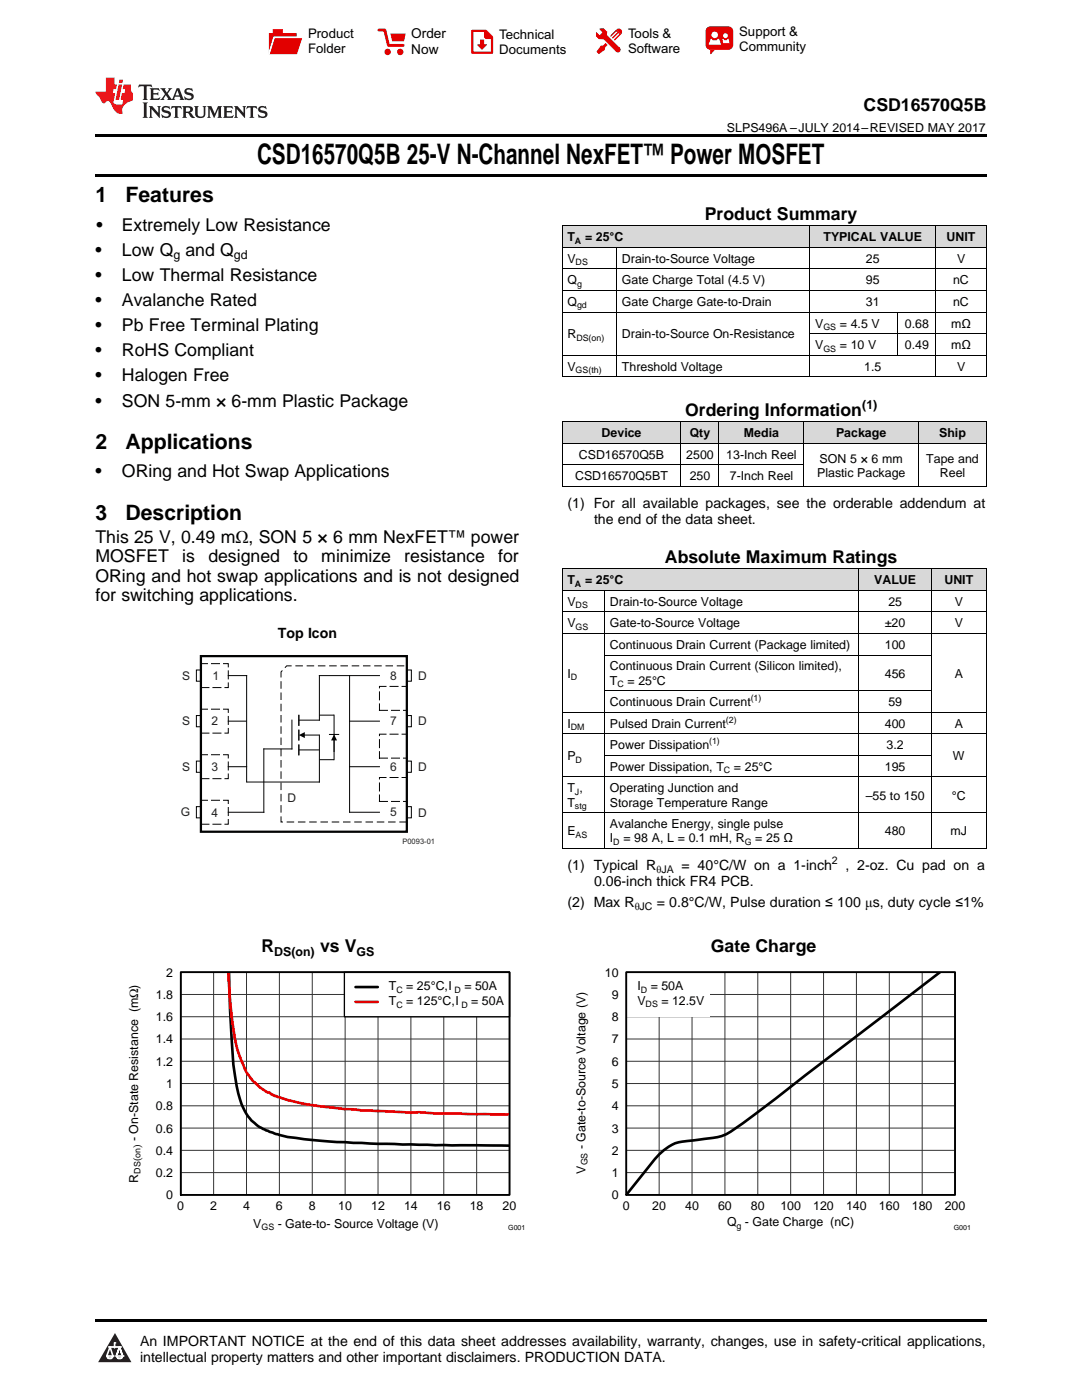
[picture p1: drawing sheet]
<svg xmlns="http://www.w3.org/2000/svg" width="216mm" height="279mm" viewBox="0 0 216 279" stroke-linecap="round" stroke-linejoin="round" font-family="sans-serif">
<g fill="#d8d8d8">
<path d="M112.2 113.6h8.4v4.3h-8.4z"/>
<path d="M120.6 113.6h50.8v4.3h-50.8z"/>
<path d="M171.4 113.6h14.4v4.3h-14.4z"/>
<path d="M185.8 113.6h11v4.3h-11z"/>
<path d="M112.2 84.2h23.7v4.3h-23.7z"/>
<path d="M135.9 84.2h7.6v4.3h-7.6z"/>
<path d="M143.5 84.2h16.9v4.3h-16.9z"/>
<path d="M160.4 84.2h22.9v4.3h-22.9z"/>
<path d="M183.3 84.2h13.5v4.3h-13.5z"/>
<path d="M112.2 45.1h10.8v4.3h-10.8z"/>
<path d="M123 45.1h38.6v4.3h-38.6z"/>
<path d="M161.6 45.1h17.6v4.3h-17.6z"/>
<path d="M179.2 45.1h7.6v4.3h-7.6z"/>
<path d="M186.8 45.1h10v4.3h-10z"/>
</g>
<path d="M22.9 266l3.3 5.9h-6.6z" fill="#231f20"/>
<path d="M21.3 270.6h1.2l-.3 .5h-.3a.53 .53 0 0 1-.6-.5z" fill-rule="evenodd" fill="#fff"/>
<path d="M21.3 270.6h1.2l-.3 .5h-.3a.53 .53 0 0 1-.6-.5z" fill="none" stroke="#231f20" stroke-width=".33"/>
<path d="M21.3 270.6l1.2 .1-.3 .4h-.5z" fill="none" stroke="#fff" stroke-width=".33"/>
<path d="M22.9 268.9h.1" fill="none" stroke="#fff" stroke-width=".33"/>
<path d="M22.9 268v.9z" fill="#fff"/>
<path d="M22.9 268v.9z" fill="none" stroke="#fff" stroke-width=".33"/>
<circle cx="22.9" cy="268" r=".16" fill="#fff"/>
<path d="M21.8 268.8h.1" fill="none" stroke="#fff" stroke-width=".33"/>
<path d="M21.8 268.8h2.2z" fill="#fff"/>
<path d="M21.8 268.8h2.2z" fill="none" stroke="#fff" stroke-width=".33"/>
<circle cx="24" cy="268.8" r=".16" fill="#fff"/>
<path d="M23.2 270.6h.1" fill="none" stroke="#fff" stroke-width=".33"/>
<path d="M23.8 268.8l-.6 1.8z" fill="#fff"/>
<path d="M23.8 268.8l-.6 1.8z" fill="none" stroke="#fff" stroke-width=".33"/>
<path d="M23.8 268.8l.7 1.8z" fill="#fff"/>
<path d="M23.8 268.8l.7 1.8z" fill="none" stroke="#fff" stroke-width=".33"/>
<path d="M24.4 270.6h.1" fill="none" stroke="#fff" stroke-width=".33"/>
<circle cx="21.3" cy="270.6" r=".16" fill="#fff"/>
<path d="M22 268.8l-.7 1.8z" fill="#fff"/>
<path d="M22 268.8l-.7 1.8z" fill="none" stroke="#fff" stroke-width=".33"/>
<path d="M22 268.8l.5 1.8z" fill="#fff"/>
<path d="M22 268.8l.5 1.8z" fill="none" stroke="#fff" stroke-width=".33"/>
<circle cx="22.5" cy="270.6" r=".16" fill="#fff"/>
<path d="M23.3 270.6h1.2a.63 .63 0 0 1-.6 .5 .63 .63 0 0 1-.6-.5z" fill-rule="evenodd" fill="#fff"/>
<path d="M23.3 270.6h1.2a.63 .63 0 0 1-.6 .5 .63 .63 0 0 1-.6-.5z" fill="none" stroke="#231f20" stroke-width=".33"/>
<path d="M23.3 270.6h1.2l-.4 .5h-.5z" fill="none" stroke="#fff" stroke-width=".33"/>
<path d="M23.2 270.6h.1" fill="none" stroke="#fff" stroke-width=".33"/>
<circle cx="24.5" cy="270.6" r=".16" fill="#fff"/>
<path d="M19 263.2h177.8v.5h-177.8z" fill="#000"/>
<path d="M36.1 194h65.6v44.5h-65.6z" fill="none" stroke="#000" stroke-width=".26"/>
<g fill="none" stroke="#333" stroke-width=".2">
<path d="M36.1 194h65.6v44.5h-65.6zM36.1 198.5h65.6M42.6 194v44.5M49.2 194v44.5M55.7 194v44.5M62.3 194v44.5M68.9 194v44.5M75.4 194v44.5M82 194v44.5M88.6 194v44.5M95.1 194v44.5M36.1 216.2h65.6"/>
<path d="M36.1 211.8h65.6M36.1 207.4h65.6M36.1 202.9h65.6M36.1 234h65.6M36.1 229.6h65.6M36.1 225.1h65.6M36.1 220.7h65.6"/>
</g>
<path d="M45.7 194a200.8 200.8 0 0 0 1.2 20.7 19.4 19.4 0 0 0 2.3 7.6 8.6 8.6 0 0 0 5.2 3.7l3 .9a221.6 221.6 0 0 0 24.6 1.5l4.9 .2h14.8" fill="none" stroke="#000" stroke-width=".53"/>
<path d="M45.5 194a77 77 0 0 0 2 16l.7 1.8a11.3 11.3 0 0 0 5.3 6.2l.6 .4a32.6 32.6 0 0 0 9.8 2.4l1.7 .2a138.9 138.9 0 0 0 14.7 1h3.3l3.3 .2 14.8 .2" fill="none" stroke="#f00" stroke-width=".53"/>
<path d="M68.7 194h33v8.9h-33z" fill="#fff"/>
<path d="M68.7 194h33v8.9h-33zM125 194h65.6v44.5h-65.6z" fill="none" stroke="#000" stroke-width=".26"/>
<path d="M70.9 197h4.5M187.6 194l-39.3 30.2a14 14 0 0 1-5.1 2.7l-6 .8a8.5 8.5 0 0 0-6.6 3.7l-5.6 7.1" fill="none" stroke="#000" stroke-width=".53"/>
<path d="M70.9 200h4.5" fill="none" stroke="#f00" stroke-width=".53"/>
<path d="M36.1 194h65.6v44.5h-65.6z" fill="none" stroke="#000" stroke-width=".35"/>
<g fill="none" stroke="#333" stroke-width=".2">
<path d="M125 194h65.6v44.5h-65.6zM125 198.5h65.6M131.5 194v44.5M138.1 194v44.5M144.6 194v44.5M151.2 194v44.5M157.8 194v44.5M164.3 194v44.5M170.9 194v44.5M177.5 194v44.5M184 194v44.5M125 216.2h65.6"/>
<path d="M125 211.8h65.6M125 207.4h65.6M125 202.9h65.6M125 234h65.6M125 229.6h65.6M125 225.1h65.6M125 220.7h65.6"/>
</g>
<path d="M125 194h16.7v8.9h-16.7z" fill="#fff"/>
<path d="M125 194h65.6v44.5h-65.6z" fill="none" stroke="#000" stroke-width=".35"/>
<path d="M112.2 169.3h84.6M112.2 162.2v7.2M120.6 162.2v7.2M171.4 162.2v7.2M185.8 162.2v7.2M196.8 162.2v7.2" fill="none" stroke="#000" stroke-width=".2"/>
<g fill="none" stroke="#010202" stroke-width=".2">
<path d="M39.2 133.7h.9v2.3h-.9zM45.6 134.8h3.6v21.2M69.8 134.8v27.3h5.9M75.7 134.8h-12v8.9h-4M81.2 133.7h.9v2.3h-.9zM39.2 142.8h.9v2.2h-.9zM39.2 151.9h.9v2.2h-.9zM45.6 143.9h3.5M45.6 153h3.6M58.3 143.7v5.8h-5.7v12.6h-7M59.6 142.8v2M59.6 145.7v2"/>
<path d="M59.6 148.7v1.9M60.4 146.7h3.3v9.4h-14.4M65.7 146.6h1.9M66.7 142.7v3.9M69.8 143.9h5.9M69.8 153h5.9M81.2 142.8h.9v2.2h-.9zM81.2 151.9h.9v2.2h-.9zM39.2 161h.9v2.2h-.9zM81.2 161h.9v2.2h-.9z"/>
</g>
<path d="M40.1 130.9h41.1v35.1h-41.1z" fill="none" stroke="#010202" stroke-width=".45"/>
<path d="M40.1 132.4h5.5v4.8h-5.5zM75.7 137h5.5v4.8h-5.5zM40.1 141.5h5.5v4.8h-5.5zM40.1 150.6h5.5v4.8h-5.5zM40.1 159.7h5.5v4.8h-5.5zM75.7 146.5h5.5v4.8h-5.5zM75.7 155.2h5.5v4.7h-5.5z" fill="none" stroke="#010202" stroke-width=".2" stroke-dasharray="1.6 .8"/>
<path d="M81.2 164h-25.1v-29.9l1.1-1.2h24" fill="none" stroke="#010202" stroke-width=".2" stroke-dasharray="1.5 .7" stroke-linecap="butt"/>
<path d="M59.6 146.7l1.2-.6v1.2z" fill="#010202"/>
<path d="M66.7 147.3v2.8" fill="none" stroke="#010202" stroke-width=".2"/>
<path d="M66.7 146.6l.6 1.2h-1.2z" fill="#010202"/>
<path d="M59.6 149.7h4.1M63.7 142.7h3M66.7 146.6v5h-3" fill="none" stroke="#010202" stroke-width=".2"/>
<g fill="none" stroke="#000" stroke-width=".2">
<path d="M112.2 58h84.6M112.2 53.7h84.6M112.2 49.4h84.6M112.2 45.1h84.6M112.2 45.1v30.1M123 49.4v25.8M161.6 45.1v30.1M186.7 45.1v30.1M196.8 45.1v30.1M112.2 75.2h84.6M112.2 70.9h84.6M112.2 62.3h84.6"/>
<path d="M161.6 66.6h35.2M179.2 62.3v8.6M112.2 97.1h84.6M112.2 92.8h48.2M112.2 88.5h84.6M112.2 84.2h84.6M112.2 84.2v13M135.8 84.2v13M143.5 84.2v13M160.4 84.2v13M183.3 84.2v13M196.8 84.2v13"/>
<path d="M112.2 117.8h84.6M112.2 113.5h84.6M112.2 113.6v48.6M120.6 117.9v44.3M171.4 113.6v48.6M185.8 113.6v48.6M196.8 113.6v48.6M112.2 126.4h84.6M112.2 122.1h84.6M120.6 137.8h65.2M120.6 130.7h65.2M112.2 155.1h84.6"/>
<path d="M112.2 146.5h84.6M112.2 142.2h84.6M120.6 150.8h65.2M112.2 162.2h84.6"/>
</g>
<path d="M19 34.8h177.8v.5h-177.8zM19 26.8h177.8v.6h-177.8zM112.2 97.1l.1 .1zM143.4 97.1l.1 .1zM160.3 97.1l.1 .1zM183.2 97.1l.1 .1zM196.7 97.1l.1 .1z" fill="#000"/>
<path d="M27.7 16.9l-.1 .6 .6-.3h.5v.2v2.2l-.2 .4h1l-.2-.4v-2.2v-.2h.5l.6 .3-.2-.6zM29.9 17.6l.2 .4v1.6l-.2 .4h1.9l.1-.6a1.09 1.09 0 0 1-1.3 .1v-.6h.6l.4 .2v-.7l-.2 .2h-.8v-.6l.2-.1a1.01 1.01 0 0 1 1 .3l-.1-.6zM32 17.6l.9 1.2-1 1.2h.9l-.2-.3 .5-.7 .5 .7-.3 .3h1.7l-.2-.3 .1-.4h1l.1 .4-.2 .3h1l-.3-.4-.7-2h-.5l-1 2.2-.8-1.1 .9-1.1h-.9l.2 .2-.4 .7-.4-.7 .2-.2zM35.4 18l.4 1h-.8zM37 17.7a.66 .66 0 0 0-.2 .8 .66 .66 0 0 0 .6 .4l.7 .2 .1 .2a.8 .8 0 0 1-.7 .4 .8 .8 0 0 1-.7-.5l.1 .8 .2-.2a.94 .94 0 0 0 1.1 .1 .94 .94 0 0 0 .4-.9 1.48 1.48 0 0 0-1.3-.6v-.4a1.1 1.1 0 0 1 1.2 .2l-.2-.6-.2 .1-.5-.1zM28.5 20.4l.2 .4v2.3l-.2 .4h1l-.2-.4v-2.3l.2-.4zM29.7 21.2l.2 .4v1.5l-.2 .4h.8l-.3-.4 .1-1.3 1.6 1.8v-2l.2-.4h-.7l.2 .2v1.1l-1.2-1.3zM32.5 21.3a.66 .66 0 0 0-.2 .8 .66 .66 0 0 0 .6 .4l.6 .2 .2 .2a.8 .8 0 0 1-.8 .4 .8 .8 0 0 1-.7-.5l.2 .7 .2-.1a.94 .94 0 0 0 1 .1 .94 .94 0 0 0 .5-1 1.47 1.47 0 0 0-1.3-.6l-.1-.3a1.1 1.1 0 0 1 1.3 .2l-.2-.6-.2 .1-.5-.2zM34.3 21.2l-.2 .6a.64 .64 0 0 1 .8-.3v1.6l-.2 .4h1l-.3-.4 .1-1.6a.66 .66 0 0 1 .8 .3l-.2-.6zM36.3 21.2l.3 .4v1.5l-.3 .4h1l-.2-.2v-.7h.5l.1 .1a.8 .8 0 0 0 1.2 .7l-1-1a.62 .62 0 0 0 .6-.5 .62 .62 0 0 0-.6-.7zM37.1 21.5h.1a.48 .48 0 0 1 .6 0 .48 .48 0 0 1 .1 .6l-.2 .1-.6 .1zM38.7 21.2l.2 .2a2.29 2.29 0 0 0 .4 2 1.05 1.05 0 0 0 1.7-.7v-1.3l.2-.2h-.8l.2 .4v1.1a.61 .61 0 0 1-.6 .6 .61 .61 0 0 1-.6-.6v-1.1l.3-.4zM41.3 21.2l.3 .4v1.5l-.3 .4h.8l-.2-.4v-1.4l.8 1.9 .9-1.9v1.4l-.2 .4h.9l-.2-.4v-1.5l.2-.4h-.8l-.7 1.5-.6-1.5zM44.5 21.2l.2 .4v1.5l-.2 .4h1.9l.2-.6a1.1 1.1 0 0 1-1.4 .2v-.7h.6l.4 .2v-.6l-.2 .1-.8 .1v-.6l.2-.1a1.02 1.02 0 0 1 1.1 .2l-.2-.5zM46.7 21.2l.2 .4v1.5l-.2 .4h.8l-.3-.4 .1-1.3 1.6 1.8v-2l.2-.4h-.7l.2 .2v1.1l-1.2-1.3zM49.3 21.2l-.1 .6a.64 .64 0 0 1 .8-.3v1.6l-.3 .4h1l-.2-.4v-1.6a.66 .66 0 0 1 .8 .3l-.1-.6zM51.7 21.3a.66 .66 0 0 0-.2 .7 .66 .66 0 0 0 .7 .5l.6 .2 .1 .2a.8 .8 0 0 1-.7 .4 .8 .8 0 0 1-.7-.5l.1 .7 .2-.1a.94 .94 0 0 0 1.1 .1 .94 .94 0 0 0 .4-1 1.48 1.48 0 0 0-1.2-.6l-.1-.3a1.1 1.1 0 0 1 1.2 .2l-.2-.6-.1 .1-.6-.2z" fill="#231f20"/>
<path d="M21.1 15.5v2.8h-2v.4l.9 .9a.96 .96 0 0 0 1 1 .59 .59 0 0 1 .5-.4 .59 .59 0 0 1 .5 .3l.4 .8a1.61 1.61 0 0 0 2.1 1.3 1.63 1.63 0 0 1 1.1-2.2l.9-.3v-1.5a1.6 1.6 0 0 1-.4-1.7h-1.4l-.2 .9h.5l-.2 .8h-.5l-.2 1v.3h.5l-.2 .9h-.7a.74 .74 0 0 1-1-.6l.3-1.6h-.5l.2-.8h.5l.1-.9h-.4v-1.4zM23.7 16.9l-.7 3h.8l.6-3zM23.8 15.9l-.1 .7h.7l.2-.7z" fill="#ee1d23"/>
<g fill="#d60000">
<path d="M54.4 5.8h2v.8h2.8v4.2h-5.5v-4.2h.7z" fill-rule="evenodd"/>
<path d="M54.7 7.5h5.6l-1 3.3h-5.6z" fill-rule="evenodd"/>
</g>
<path d="M54.6 7.4h5.8l-.1 .1h-5.5l-1.1 3.3z" fill-rule="evenodd" fill="#fff"/>
<path d="M54.6 7.4h5.8l-.1 .1h-5.5l-1.1 3.3z" fill="none" stroke="#fff" stroke-width=".2"/>
<path d="M75.6 6h1.2l.7 3.1h3" fill="none" stroke="#d60000" stroke-width=".56"/>
<g fill="#d60000">
<path d="M77.9 6.7h3.1l-.4 1.5h-2.3z" fill-rule="evenodd"/>
<circle cx="77.3" cy="10.4" r=".64"/>
<circle cx="79.9" cy="10.4" r=".64"/>
</g>
<path d="M94.2 6.2h2.7l1.3 1.2v3.1h-4z" fill="none" stroke="#d60000" stroke-width=".44"/>
<g fill="#d60000">
<path d="M95.8 7.9h.8v1h.6l-1 1.1-1-1v-.1h.6z" fill-rule="evenodd"/>
<path d="M96.6 6.2h.3l1.3 1.2v.4h-1.3l-.3-.4z" fill-rule="evenodd"/>
<path d="M119.6 5.7h.9l.6 .6 .1 .7 2.5 2.5-.8 .8-2.3-2.3-1.1-.2-.6-.6v-.8l.7 .6 .5-.4v-.2l-.4-.5z" fill-rule="evenodd"/>
<path d="M119.9 9.1h.4l.5-.5 .4 .4-.5 .5v.4l-1.2 .9-.5-.5z" fill-rule="evenodd"/>
<path d="M123 5.9a.67 .67 0 0 1 .9 0 .67 .67 0 0 1 0 .9z" fill-rule="evenodd"/>
<path d="M123 5.9l.9 .9-1.2 1.2h-.2l.1-.2 .9-.9 .1-.2h-.3l-.9 1h-.2v-.2l.9-1 .1-.2h-.3l-.9 1h-.2v-.2z" fill-rule="evenodd"/>
<circle cx="123.3" cy="9.9" r=".54"/>
</g>
<path d="M121.1 6.3l-.1 .7" fill="none" stroke="#d60000" stroke-width=".2"/>
<g fill="#d60000">
<path d="M141.1 5.5l.6-.2h3.6a.95 .95 0 0 1 1 .9v2.8a.95 .95 0 0 1-1 .9h-3.6a.95 .95 0 0 1-.9-.9v-2.8z" fill-rule="evenodd"/>
<path d="M141.7 9.9h.9l-.7 .9h-.2z" fill-rule="evenodd"/>
</g>
<g fill="#fff">
<path d="M144.3 8.6h1.3z"/>
<path d="M141.8 7.8h.3l.1 .2h.8l.2-.2h.3l.4 1.1h-2.5z" fill-rule="evenodd"/>
<path d="M144.2 7.8h.2l.2 .2h.4l.2-.2h.2l.2 .8h-1.3z" fill-rule="evenodd"/>
<circle cx="142.6" cy="6.9" r=".65"/>
<circle cx="144.8" cy="7.1" r=".48"/>
</g>
<text font-size="5.6" x="51.3" y="32.8">CSD16570Q5B 25-V N-Channel NexFET™ Power MOSFET</text>
<g font-size="4.2">
<text x="19" y="40.4">1</text>
<text x="25" y="40.4">Features</text>
<text x="19" y="89.6">2</text>
<text x="25" y="89.6">Applications</text>
<text x="19" y="103.7">3</text>
<text x="25" y="103.7">Description</text>
</g>
<g font-size="3.5">
<text x="172.3" y="22.2">CSD16570Q5B</text>
<text x="19.2" y="46.1">•</text>
<text x="24.3" y="46.1">Extremely Low Resistance</text>
<text x="140.7" y="43.9">Product Summary</text>
<text x="19" y="51.1">•</text>
<text x="24.3" y="51.1">Low Q and Q</text>
<text x="19" y="56.1">•</text>
<text x="24.3" y="56.1">Low Thermal Resistance</text>
<text x="19" y="61.1">•</text>
<text x="24.3" y="61.1">Avalanche Rated</text>
<text x="19" y="66.1">•</text>
<text x="19" y="71.1">•</text>
<text x="24.3" y="66.1">Pb Free Terminal Plating</text>
<text x="24.3" y="71.1">RoHS Compliant</text>
<text x="19" y="76.1">•</text>
<text x="24.3" y="76.1">Halogen Free</text>
<text x="19" y="81.1">•</text>
<text x="24.3" y="81.1">SON 5-mm × 6-mm Plastic Package</text>
<text x="136.7" y="83">Ordering Information</text>
<text x="19" y="95.3">•</text>
<text x="24.3" y="95.3">ORing and Hot Swap Applications</text>
<text x="19" y="108.4">This 25 V, 0.49 mΩ, SON 5 × 6 mm NexFET™ power</text>
<text x="19" y="112.3">MOSFET</text>
<text x="36.4" y="112.3">is</text>
<text x="41.6" y="112.3">designed</text>
<text x="58.5" y="112.3">to</text>
<text x="64.1" y="112.3">minimize</text>
<text x="80.7" y="112.3">resistance</text>
<text x="99.4" y="112.3">for</text>
<text x="132.7" y="112.3">Absolute Maximum Ratings</text>
<text x="19" y="116.1">ORing and hot swap applications and is not designed</text>
<text x="19" y="120">for switching applications.</text>
<text x="52.2" y="190">R</text>
<text x="63.9" y="190">vs V</text>
<text x="141.9" y="190">Gate Charge</text>
</g>
<g font-size="2.8">
<text x="113.2" y="101.4">(1) For all available packages, see the orderable addendum at</text>
<text x="118.5" y="104.6">the end of the data sheet.</text>
<text x="55.5" y="127.4">Top Icon</text>
<text x="113.2" y="173.6">(1) Typical R</text>
<text x="136" y="173.6">= 40°C/W on a 1-inch</text>
<text x="168.7" y="173.6">, 2-oz. Cu pad on a</text>
<text x="118.5" y="176.8">0.06-inch thick FR4 PCB.</text>
<text x="113.2" y="181">(2) Max R</text>
<text x="131.1" y="181">= 0.8°C/W, Pulse duration ≤ 100 μs, duty cycle ≤1%</text>
<text x="27.9" y="268.6">An IMPORTANT NOTICE at the end of this data sheet addresses availability, warranty, changes, use in safety-critical applications,</text>
<text x="27.9" y="271.8">intellectual property matters and other important disclaimers. PRODUCTION DATA.</text>
</g>
<g font-size="2.7">
<text x="82.1" y="7.7">Order</text>
<text x="82.1" y="10.7">Now</text>
</g>
<g font-size="2.6">
<text x="61.5" y="7.6">Product</text>
<text x="61.5" y="10.6">Folder</text>
<text x="99.6" y="7.8">Technical</text>
<text x="99.6" y="10.8">Documents</text>
<text x="125.3" y="7.6">Tools &amp;</text>
<text x="125.3" y="10.6">Software</text>
<text x="147.5" y="7.2">Support &amp;</text>
<text x="147.5" y="10.2">Community</text>
</g>
<g font-size="2.5">
<text x="145.1" y="26.3">SLPS496A –JULY 2014–REVISED MAY 2017</text>
<text x="34.6" y="51.8">g</text>
<text x="46.7" y="51.8">gd</text>
<text x="113.2" y="48.2">T</text>
<text x="113.2" y="52.5">V</text>
<text x="116.7" y="48.2">= 25°C</text>
<text x="124.1" y="52.5">Drain-to-Source Voltage</text>
<text x="164.3" y="48.2">TYPICAL VALUE</text>
<text x="172.8" y="52.5">25</text>
<text x="188.9" y="48.2">UNIT</text>
<text x="191" y="52.5">V</text>
<text x="113.2" y="56.8">Q</text>
<text x="124.1" y="56.8">Gate Charge Total (4.5 V)</text>
<text x="172.8" y="56.8">95</text>
<text x="190.2" y="56.8">nC</text>
<text x="113.2" y="61.1">Q</text>
<text x="124.1" y="61.1">Gate Charge Gate-to-Drain</text>
<text x="162.7" y="65.4">V</text>
<text x="167.6" y="65.4">= 4.5 V</text>
<text x="172.8" y="61.1">31</text>
<text x="180.6" y="65.4">0.68</text>
<text x="189.8" y="65.4">mΩ</text>
<text x="190.2" y="61.1">nC</text>
<text x="113.2" y="67.5">R</text>
<text x="124.1" y="67.5">Drain-to-Source On-Resistance</text>
<text x="162.7" y="69.7">V</text>
<text x="167.6" y="69.7">= 10 V</text>
<text x="180.6" y="69.7">0.49</text>
<text x="189.8" y="69.7">mΩ</text>
<text x="113.2" y="74">V</text>
<text x="124.1" y="74">Threshold Voltage</text>
<text x="172.4" y="74">1.5</text>
<text x="191" y="74">V</text>
<text x="172" y="81.6">(1)</text>
<text x="120.1" y="87.3">Device</text>
<text x="137.6" y="87.3">Qty</text>
<text x="148.4" y="87.3">Media</text>
<text x="166.8" y="87.3">Package</text>
<text x="187.4" y="87.3">Ship</text>
<text x="114.8" y="95.9">CSD16570Q5BT</text>
<text x="115.5" y="91.6">CSD16570Q5B</text>
<text x="136.9" y="91.6">2500</text>
<text x="137.6" y="95.9">250</text>
<text x="144.9" y="91.6">13-Inch Reel</text>
<text x="145.6" y="95.9">7-Inch Reel</text>
<text x="163.1" y="95.1">Plastic Package</text>
<text x="163.5" y="92.3">SON 5 × 6 mm</text>
<text x="184.8" y="92.3">Tape and</text>
<text x="187.5" y="95.1">Reel</text>
<text x="113.2" y="116.6">T</text>
<text x="116.7" y="116.6">= 25°C</text>
<text x="174.4" y="116.6">VALUE</text>
<text x="188.5" y="116.6">UNIT</text>
<text x="113.2" y="120.9">V</text>
<text x="113.2" y="125.2">V</text>
<text x="121.7" y="120.9">Drain-to-Source Voltage</text>
<text x="121.7" y="125.2">Gate-to-Source Voltage</text>
<text x="176.6" y="125.2">±20</text>
<text x="177.3" y="120.9">25</text>
<text x="190.5" y="120.9">V</text>
<text x="190.5" y="125.2">V</text>
<text x="121.7" y="129.5">Continuous Drain Current (Package limited)</text>
<text x="176.6" y="129.5">100</text>
<text x="113.2" y="135.2">I</text>
<text x="121.7" y="133.8">Continuous Drain Current (Silicon limited),</text>
<text x="121.7" y="136.6">T</text>
<text x="125.2" y="136.6">= 25°C</text>
<text x="176.6" y="135.2">456</text>
<text x="190.5" y="135.2">A</text>
<text x="121.7" y="140.9">Continuous Drain Current</text>
<text x="177.3" y="140.9">59</text>
<text x="113.2" y="145.2">I</text>
<text x="121.7" y="145.2">Pulsed Drain Current</text>
<text x="121.7" y="149.5">Power Dissipation</text>
<text x="176.6" y="145.2">400</text>
<text x="176.9" y="149.5">3.2</text>
<text x="190.5" y="145.2">A</text>
<text x="113.2" y="151.7">P</text>
<text x="121.7" y="153.8">Power Dissipation, T</text>
<text x="146.4" y="153.8">= 25°C</text>
<text x="176.6" y="153.8">195</text>
<text x="190.1" y="151.7">W</text>
<text x="113.2" y="158.2">T ,</text>
<text x="113.2" y="161">T</text>
<text x="121.7" y="158.2">Operating Junction and</text>
<text x="121.7" y="161">Storage Temperature Range</text>
<text x="172.8" y="159.6">–55 to 150</text>
<text x="189.9" y="159.6">°C</text>
<text x="113.2" y="166.7">E</text>
<text x="121.7" y="165.3">Avalanche Energy, single pulse</text>
<text x="176.6" y="166.7">480</text>
<text x="189.7" y="166.7">mJ</text>
<text x="121.7" y="168.1">I</text>
<text x="124.4" y="168.1">= 98 A, L = 0.1 mH, R</text>
<text x="150.7" y="168.1">= 25 Ω</text>
<text x="54.7" y="190.7">DS(on)</text>
<text x="71.2" y="190.7">GS</text>
<text x="33.2" y="194.9">2</text>
<text x="77.6" y="197.7">T</text>
<text x="81.1" y="197.7">= 25°C, I</text>
<text x="92.7" y="197.7">= 50A</text>
<text x="120.7" y="194.9">10</text>
<text x="127.2" y="197.6">I</text>
<text x="129.8" y="197.6">= 50A</text>
<text x="31.1" y="203.8">1.6</text>
<text x="31.1" y="199.4">1.8</text>
<text x="77.6" y="200.6">T</text>
<text x="81.1" y="200.6">= 125°C, I</text>
<text x="94" y="200.6">= 50A</text>
<text x="122.1" y="203.8">8</text>
<text x="122.1" y="199.4">9</text>
<text x="127.2" y="200.6">V</text>
<text x="132" y="200.6">= 12.5V</text>
<text x="31.1" y="208.2">1.4</text>
<text x="122.1" y="208.2">7</text>
<text x="31.1" y="212.7">1.2</text>
<text x="122.1" y="212.7">6</text>
<text x="31.1" y="221.6">0.8</text>
<text x="33.2" y="217.1">1</text>
<text x="122.1" y="221.6">4</text>
<text x="122.1" y="217.1">5</text>
<text x="27.6" y="227.7" transform="rotate(-90 27.6 227.7)">- On-State Resistance (mΩ)</text>
<text x="31.1" y="226">0.6</text>
<text x="122.1" y="226">3</text>
<text x="31.1" y="230.5">0.4</text>
<text x="116.8" y="229.4" transform="rotate(-90 116.8 229.4)">- Gate-to-Source Voltage (V)</text>
<text x="122.1" y="230.5">2</text>
<text x="27.6" y="236" transform="rotate(-90 27.6 236)">R</text>
<text x="31.1" y="234.9">0.2</text>
<text x="33.2" y="239.3">0</text>
<text x="116.8" y="234.2" transform="rotate(-90 116.8 234.2)">V</text>
<text x="122.1" y="239.3">0</text>
<text x="122.1" y="234.9">1</text>
<text x="35.4" y="241.5">0</text>
<text x="41.9" y="241.5">2</text>
<text x="48.5" y="241.5">4</text>
<text x="50.5" y="245">V</text>
<text x="55.1" y="241.5">6</text>
<text x="55.4" y="245">- Gate-to- Source Voltage (V)</text>
<text x="61.6" y="241.5">8</text>
<text x="67.5" y="241.5">10</text>
<text x="74.1" y="241.5">12</text>
<text x="80.6" y="241.5">14</text>
<text x="87.2" y="241.5">16</text>
<text x="93.7" y="241.5">18</text>
<text x="100.3" y="241.5">20</text>
<text x="124.3" y="241.5">0</text>
<text x="130.2" y="241.5">20</text>
<text x="136.7" y="241.5">40</text>
<text x="143.3" y="241.5">60</text>
<text x="145.1" y="244.7">Q - Gate Charge (nC)</text>
<text x="149.8" y="241.5">80</text>
<text x="155.7" y="241.5">100</text>
<text x="162.3" y="241.5">120</text>
<text x="168.8" y="241.5">140</text>
<text x="175.4" y="241.5">160</text>
<text x="182" y="241.5">180</text>
<text x="188.5" y="241.5">200</text>
</g>
<g font-size="2.4" fill="#231f20">
<text x="36.3" y="135.7">S</text>
<text x="42.4" y="135.7">1</text>
<text x="77.8" y="135.7">8</text>
<text x="83.4" y="135.7">D</text>
<text x="36.3" y="144.8">S</text>
<text x="42.2" y="144.8">2</text>
<text x="77.8" y="144.8">7</text>
<text x="83.4" y="144.8">D</text>
<text x="36.3" y="153.9">S</text>
<text x="42.2" y="153.9">3</text>
<text x="77.8" y="153.9">6</text>
<text x="83.4" y="153.9">D</text>
<text x="57.4" y="160.2">D</text>
<text x="36.1" y="162.9">G</text>
<text x="42.2" y="163">4</text>
<text x="77.8" y="162.9">5</text>
<text x="83.4" y="163">D</text>
</g>
<g font-size="2.1">
<text x="166" y="172.5">2</text>
<text x="131" y="174.2">θJA</text>
<text x="126.6" y="181.6">θJC</text>
<text x="28" y="231.8" transform="rotate(-90 28 231.8)">(</text>
<text x="28" y="229.1" transform="rotate(-90 28 229.1)">)</text>
</g>
<g font-size="1.8">
<text x="114.7" y="48.6">A</text>
<text x="114.9" y="53">DS</text>
<text x="115.1" y="57.3">g</text>
<text x="115.1" y="61.6">gd</text>
<text x="164.3" y="65.9">GS</text>
<text x="115" y="68">DS(on)</text>
<text x="164.3" y="70.2">GS</text>
<text x="114.9" y="74.5">GS(th)</text>
<text x="114.7" y="117.1">A</text>
<text x="114.9" y="121.4">DS</text>
<text x="114.9" y="125.7">GS</text>
<text x="113.9" y="135.7">D</text>
<text x="123.2" y="137.1">C</text>
<text x="149.8" y="139.9">(1)</text>
<text x="113.9" y="145.7">DM</text>
<text x="141.5" y="148.6">(1)</text>
<text x="144.9" y="144.3">(2)</text>
<text x="114.9" y="152.2">D</text>
<text x="144.4" y="154.3">C</text>
<text x="114.7" y="158.6">J</text>
<text x="114.7" y="161.5">stg</text>
<text x="114.9" y="167.2">AS</text>
<text x="122.4" y="168.6">D</text>
<text x="148.6" y="168.6">G</text>
<text x="79.1" y="198.1">C</text>
<text x="79.1" y="201.1">C</text>
<text x="90.7" y="198.1">D</text>
<text x="92.1" y="201.1">D</text>
<text x="127.9" y="198.1">D</text>
<text x="128.8" y="201">DS</text>
<text x="117.3" y="232.6" transform="rotate(-90 117.3 232.6)">GS</text>
<text x="28" y="234.2" transform="rotate(-90 28 234.2)">DS on</text>
<text x="52.2" y="245.5">GS</text>
<text x="147" y="245.2">g</text>
</g>
<text font-size="1.5" fill="#231f20" x="80.3" y="168.4">P0093-01</text>
<g font-size="1.4">
<text x="101.4" y="245.5">G001</text>
<text x="190.3" y="245.5">G001</text>
</g>
</svg>
